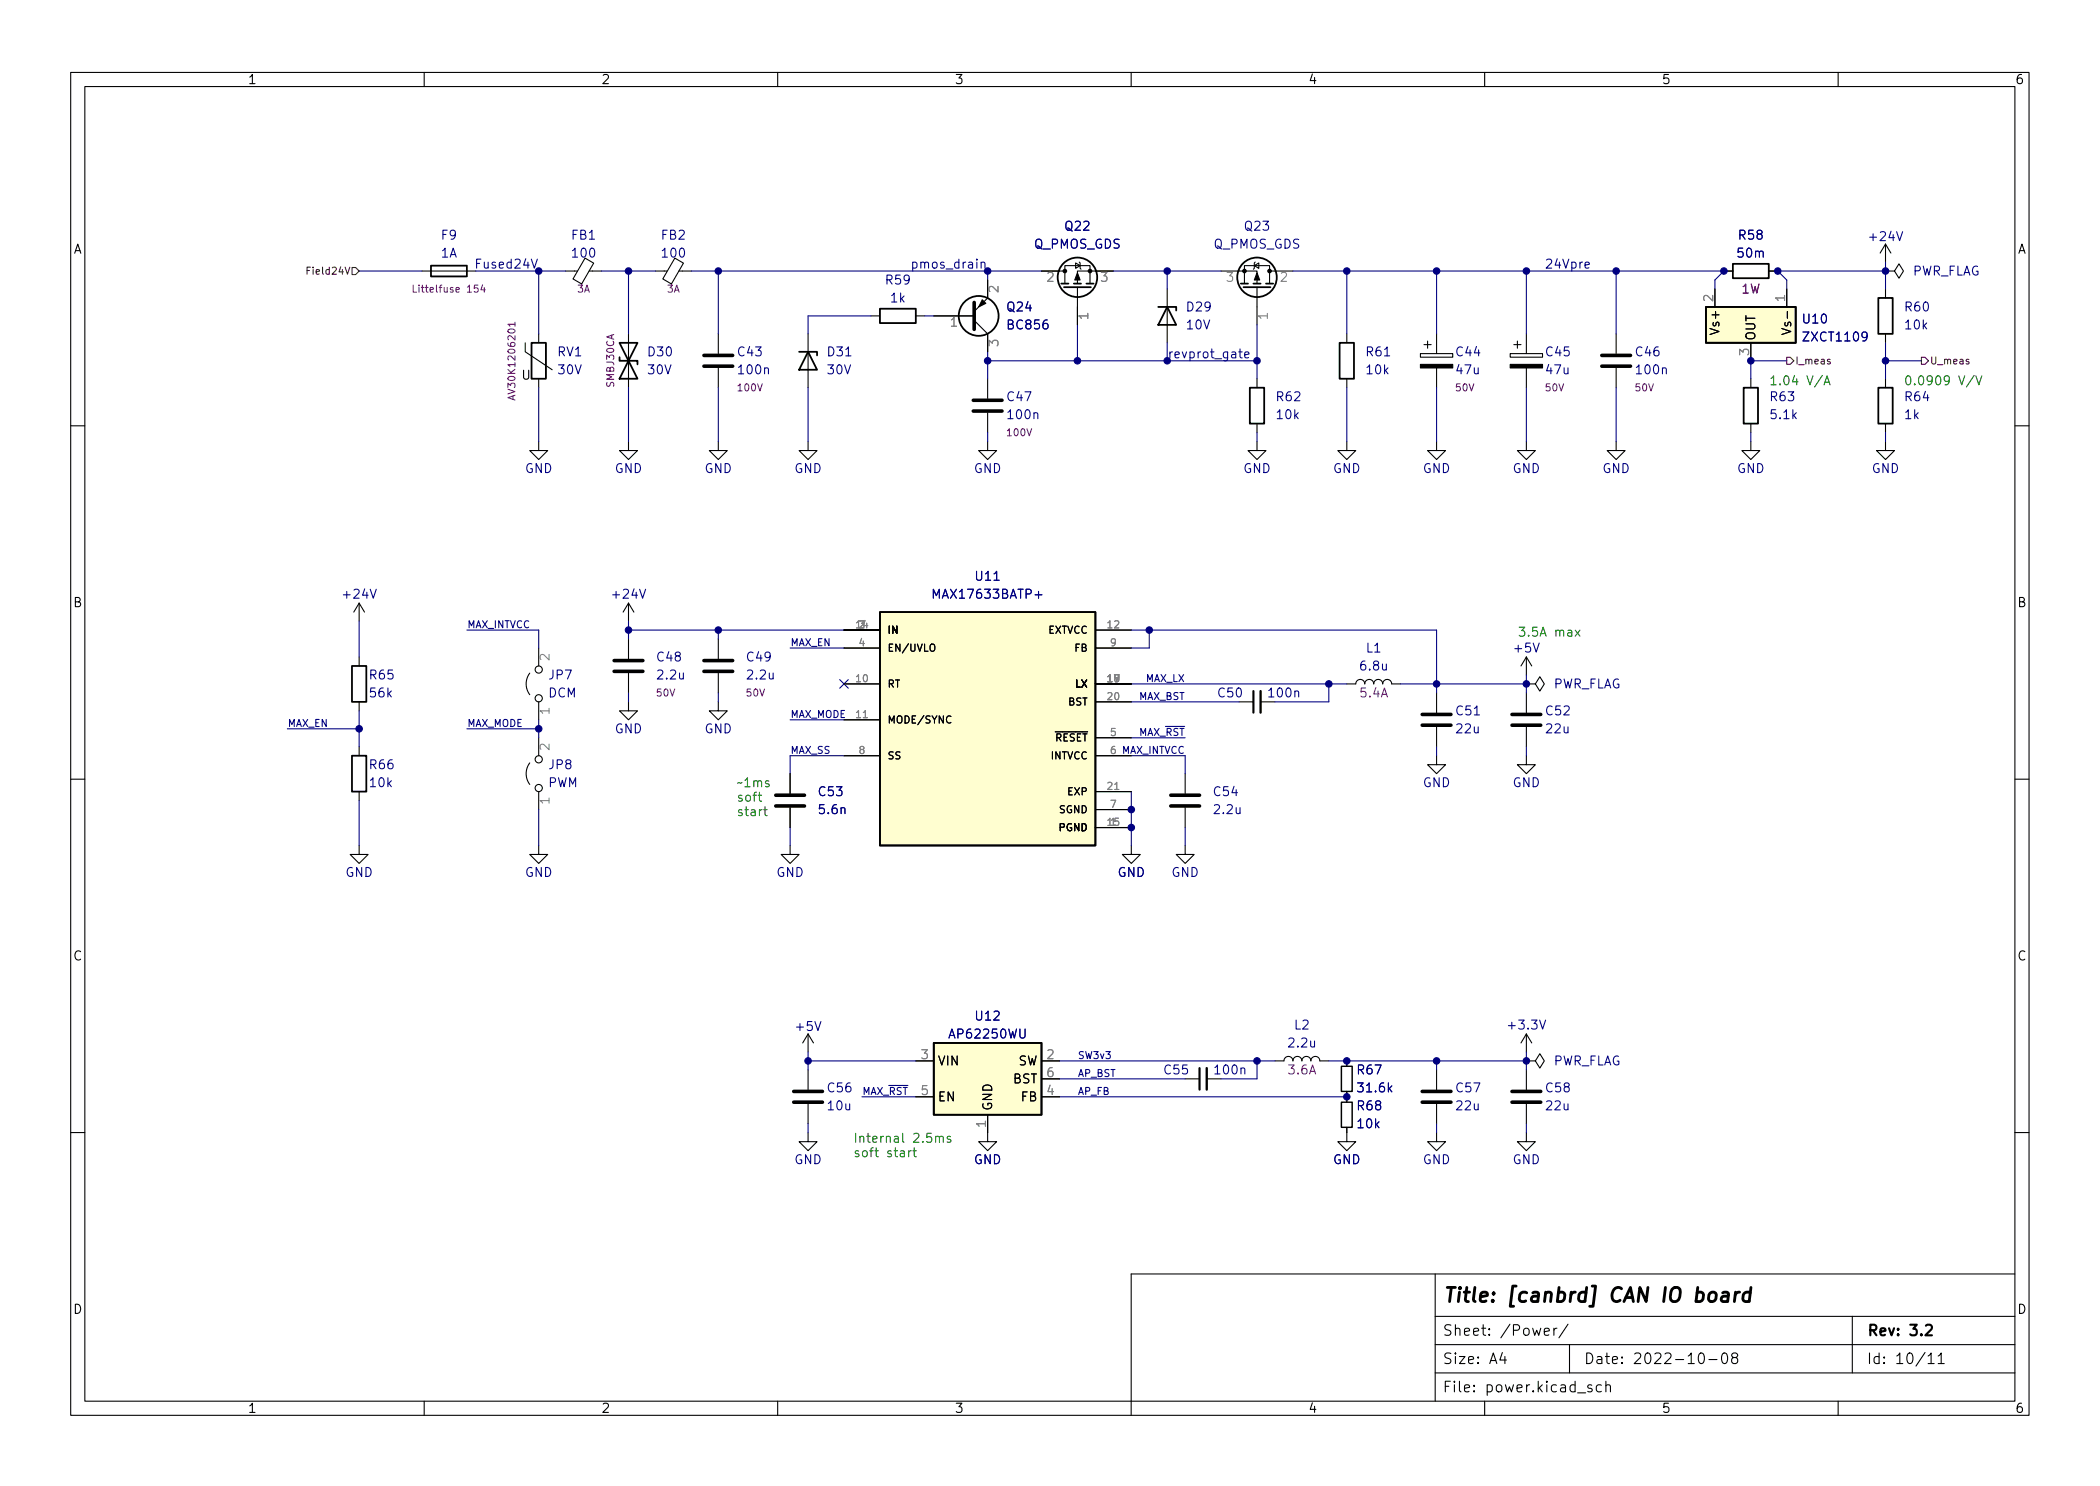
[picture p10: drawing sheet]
<svg xmlns="http://www.w3.org/2000/svg" width="297mm" height="210mm" viewBox="0 0 297 210" stroke-linecap="round" stroke-linejoin="round" font-family="sans-serif">
<g fill="none" stroke="#000" stroke-width=".15">
<path d="M10 10.2h277v190.1h-277zM12 12.2h273v186.1h-273zM60 10.2v2M110 10.2v2M160 10.2v2M210 10.2v2M260 10.2v2M59.7 38.3h7.6M80 38.3h1.7M82.8 36.5l1.2 .7-1.7 3-1.2-.7zM83.3 38.3h1.8M92.7 38.3h1.7"/>
<path d="M95.5 36.5l1.2 .7-1.7 3-1.2-.7zM96 38.3h1.8M139.7 39.6v2.6l-1.9 1.9M147.3 38.3h3.3M152.1 37.2l.7 .4-.7 .4zM152.7 37.1l.1 .1v.8l.1 .1M157.5 38.3h-5.1v1.8M172.7 38.3h5.1v1.8M177.4 37.6l.7-.4v.8zM177.5 37.1l-.1 .1v.8l-.1 .1M179.6 38.3h3.3M243.8 38.3h1.3"/>
<path d="M250.2 38.3h1.3M266.7 38.3h1.3l.6-1 .6 1-.6 1.1-.6-1.1M266.7 38.3h.1M266.7 34.5v2.6M266.7 34.5l-.8 1.3M266.7 34.5l.8 1.3M74.3 48.5v1.3l3.8 2.5M76.2 47.2v1.3M76.2 53.6v1.3M88.9 47.2v7.7M101.6 47.2v2.8M101.6 52.1v2.8"/>
<path d="M114.3 47.2v7.7M123.2 44.7h1.3M129.5 44.7h1.3M132.1 44.7h5.7M137.8 45.3l1.9 1.9v2.6M139.7 53.6v2.8M139.7 58.4v2.8M150.6 40.1v-2.5h3.6v2.5M152.4 40.6v5.4M165.1 40.9v7.6M176 40.1v-2.5h3.6v2.5M177.8 40.6v5.4"/>
<path d="M177.8 53.6v1.3M177.8 59.9v1.3M190.5 47.2v1.3M190.5 53.6v1.3M200.9 50h4.6v.5h-4.6zM201.4 48.8h1M201.9 48.3v1M203.2 47.2v2.8M203.2 52.1v2.8M213.6 50h4.6v.5h-4.6zM214.1 48.8h1M214.6 48.3v1"/>
<path d="M215.9 47.2v2.8M215.9 52.1v2.8M228.6 47.2v2.8M228.6 52.1v2.8M242.6 40.9v2.5M247.6 48.5v2.5M247.6 53.6v1.3M247.6 59.9v1.3M252 46.5l1.3 .4-1.3 .4M252.7 40.9v2.5M266.7 40.9v1.3M266.7 47.2v1.3"/>
<path d="M266.7 53.6v1.3M266.7 59.9v1.3M10 60.2h2M76.2 62.5v1.2h1.3l-1.3 1.3-1.3-1.3h1.3M88.9 62.5v1.2h1.3l-1.3 1.3-1.3-1.3h1.3M101.6 62.5v1.2h1.3l-1.3 1.3-1.3-1.3h1.3M114.3 62.5v1.2h1.3l-1.3 1.3-1.3-1.3h1.3M139.7 62.5v1.2h1.3l-1.3 1.3-1.3-1.3h1.3M177.8 62.5v1.2h1.3l-1.3 1.3-1.3-1.3h1.3M190.5 62.5v1.2h1.3l-1.3 1.3-1.3-1.3h1.3M203.2 62.5v1.2h1.3l-1.3 1.3-1.3-1.3h1.3M215.9 62.5v1.2h1.3l-1.3 1.3-1.3-1.3h1.3"/>
<path d="M228.6 62.5v1.2h1.3l-1.3 1.3-1.3-1.3h1.3M247.6 62.5v1.2h1.3l-1.3 1.3-1.2-1.3h1.2M266.7 62.5v1.2h1.3l-1.3 1.3-1.3-1.3h1.3M285 60.2h2M50.8 85.3v2.6M50.8 93v1.2M50.8 99.3v1.3M50.8 85.3l-.8 1.3M50.8 85.3l.8 1.3M74.9 95.2a2.54 2.54 0 0 0 0 3.1M76.2 91.7v2.5M76.2 99.3v2.5"/>
<path d="M88.9 99.3v1.3h1.3l-1.3 1.2-1.3-1.2h1.3M88.9 85.3v2.6M88.9 90.4v2.8M88.9 95.2v2.8M88.9 85.3l-.8 1.3M88.9 85.3l.8 1.3M101.6 99.3v1.3h1.3l-1.3 1.2-1.3-1.2h1.3M101.6 90.4v2.8M101.6 95.2v2.8M119.4 96.8h5.1M119.4 89.1h5.1M119.4 91.7h5.1"/>
<path d="M131.6 91.3l.2-.2a.34 .34 0 0 1 .4 .4v.3a.34 .34 0 0 1-.3 .4 .34 .34 0 0 1-.3-.4zM154.9 99.3h5.1M154.9 96.8h5.1M154.9 89.1h5.1M154.9 91.7h5.1M175.3 99.3h2M178.3 99.3h2M190.5 96.8h1.3M191.8 96.8a.64 .64 0 0 1 .6-.7 .64 .64 0 0 1 .6 .7 .64 .64 0 0 1 .7-.7 .64 .64 0 0 1 .6 .7 .64 .64 0 0 1 .6-.7 .64 .64 0 0 1 .7 .7 .64 .64 0 0 1 .6-.7 .64 .64 0 0 1 .6 .7M196.8 96.8h1.3M203.2 98v2.8M215.9 96.8h1.3l.6-1 .6 1-.6 1-.6-1"/>
<path d="M215.9 96.8h.1M215.9 93v2.5M215.9 98v2.8M215.9 93l-.8 1.2M215.9 93l.8 1.2M10 110.2h2M50.8 119.6v1.3h1.3l-1.3 1.3-1.3-1.3h1.3M50.8 105.7v1.2M50.8 112v1.3M74.9 107.9a2.54 2.54 0 0 0 0 3.1M76.2 119.6v1.3h1.3l-1.3 1.3-1.3-1.3h1.3M76.2 104.4v2.5"/>
<path d="M76.2 112v2.5M111.8 119.6v1.3h1.2l-1.2 1.3-1.3-1.3h1.3M111.8 109.5v2.8M111.8 114.3v2.8M119.4 101.8h5.1M119.4 106.9h5.1M134.5 101.4a.48 .48 0 0 0-.7 .3 .48 .48 0 0 0 .5 .6l.2-.1M154.9 117.1h5.1M154.9 112h5.1M154.9 104.4h5.1M154.9 106.9h5.1M154.9 114.5h5.1"/>
<path d="M160 119.6v1.3h1.3l-1.3 1.3-1.3-1.3h1.3M167.6 119.6v1.3h1.3l-1.3 1.3-1.2-1.3h1.2M167.6 109.5v2.8M167.6 114.3v2.8M203.2 106.9v1.3h1.3l-1.3 1.3-1.3-1.3h1.3M203.2 102.9v2.8M215.9 106.9v1.3h1.3l-1.3 1.3-1.3-1.3h1.3M215.9 102.9v2.8M285 110.2h2M114.3 146.3v2.5M114.3 151.4v2.8M114.3 156.2v2.8"/>
<path d="M114.3 146.3l-.8 1.3M114.3 146.3l.8 1.3M129.5 150.1h2.6M129.5 155.2h2.6M139.7 157.7v3.8h1.3l-1.3 1.3-1.3-1.3h1.3M147.3 152.6h2.6M147.3 150.1h2.6M147.3 155.2h2.6M167.6 152.6h2.1M170.7 152.6h2M180.3 150.1h1.3a.64 .64 0 0 1 .6-.6 .64 .64 0 0 1 .7 .6 .64 .64 0 0 1 .6-.6 .64 .64 0 0 1 .6 .6 .64 .64 0 0 1 .7-.6 .64 .64 0 0 1 .6 .6 .64 .64 0 0 1 .7-.6 .64 .64 0 0 1 .6 .6h1.3M190.5 159.5v2h1.3l-1.3 1.3-1.3-1.3h1.3"/>
<path d="M190.5 150.1v.8M190.5 154.4v1.6M203.2 151.4v2.8M203.2 156.2v2.8M215.9 150.1h1.3l.6-1 .6 1-.6 1-.6-1M215.9 150.1h.1M215.9 146.3l-.8 1.3M215.9 146.3v2.5M215.9 151.4v2.8M215.9 156.2v2.8M215.9 146.3l.8 1.3M10 160.2h2"/>
<path d="M114.3 160.3v1.2h1.3l-1.3 1.3-1.3-1.3h1.3M203.2 160.3v1.2h1.3l-1.3 1.3-1.3-1.3h1.3M215.9 160.3v1.2h1.3l-1.3 1.3-1.3-1.3h1.3M285 160.2h2M60 198.3v2M110 198.3v2M203 194.3h82M203 190.3h82M203 186.3h82M203 180.3v18M210 198.3v2M212.5 191.4l-.4 1h1"/>
<path d="M212.9 191.9v1M218.4 188.4l.7-.1v-.3l-.5-.1-.2 .2 .1 .8h.1h.5M219.8 187.9v1M220.2 187.9l-.3 .1-.1 .2M221.8 187.4l-1.3 1.9M222 190.3v4M225.1 196l-.3-.1-.2 .2v.3l.5 .1 .1 .1-.1 .3h-.1h-.4M226.5 196l-.4-.1-.3 .3v.4l.1 .3h.2h.4M227.1 196.1a.37 .37 0 0 1 .7 0v.8M227.1 195.4v1.5M240.4 191.5a.36 .36 0 0 1 .6 .2 .77 .77 0 0 1-.4 1.2 1 1 0 0 1-.2-1.4zM241.7 192.4h1.2"/>
<path d="M243.7 191.5a.36 .36 0 0 1 .6 .2 .77 .77 0 0 1-.4 1.2 1 1 0 0 1-.2-1.4zM245.2 192.1l-.1-.1a.31 .31 0 0 1-.2-.3 .31 .31 0 0 1 .3-.3l.4 .1a.31 .31 0 0 1 .2 .3 .31 .31 0 0 1-.3 .3h-.3l-.3 .3 .1 .4 .2 .1h.3l.3-.3-.1-.4-.2-.1M260 198.3v2M262 186.3v8M272.7 191.9l.4-.5v1.5M272.7 192.9h.9M274.1 191.9l.5-.5v1.5M274.1 192.9h.9M285 180.3h-125v20"/>
<circle cx="76.2" cy="98.8" r=".51"/>
<circle cx="76.2" cy="94.7" r=".51"/>
<circle cx="76.2" cy="107.4" r=".51"/>
<circle cx="76.2" cy="111.5" r=".51"/>
</g>
<path d="M177.3 97.8v3M169.7 151.1v3.1M272.4 187.6l.2-.2 .5 .1a.41 .41 0 0 1 .1 .6l-.9 .8h1" fill="none" stroke="#000" stroke-width=".3"/>
<path d="M243.7 182.9l.2-.1 .5 .1 .1 .2-.1 1.1M244.5 183.3l-.7 .1a.4 .4 0 0 0-.3 .3 .4 .4 0 0 0 .2 .5l.7-.1M245.5 182.8l-.2 1.4M246.1 182.8a.59 .59 0 0 0-.7 .4M247.6 182.9a.66 .66 0 0 0-1 .3l-.1 .6 .2 .3 .1 .1 .6-.1M247.7 182.2l-.3 2" fill="none" stroke="#000" stroke-width=".4"/>
<g fill="none" stroke="#000" stroke-width=".51">
<path d="M99.6 51.8h4M99.6 50.3h4M137.7 58.2h4M137.7 56.6h4M137.8 42.8v3.8M226.6 51.8h4M226.6 50.3h4M86.9 95h4M86.9 93.5h4M99.6 95h4M99.6 93.5h4M109.7 114h4.1"/>
<path d="M109.7 112.5h4.1M165.6 114h4.1M165.6 112.5h4.1M201.2 102.6h4M201.2 101.1h4M213.9 102.6h4M213.9 101.1h4M112.3 156h4M112.3 154.4h4M201.2 156h4M201.2 154.4h4M213.9 156h4"/>
<path d="M213.9 154.4h4"/>
</g>
<g fill="none" stroke="#000" stroke-width=".25">
<path d="M61 37.6h5v1.5h-5zM245.1 37.3h5.1v2.1h-5.1zM75.2 48.5h2v5.1h-2zM87.6 50.5v.5h2.6v.6M87.6 48.5h2.6l-2.6 5.1h2.6zM113 49.8h2.6v.5M114.3 49.8l1.3 2.5h-2.6zM124.5 43.7h5v2h-5zM150.1 40.1h1M150.5 40.6h3.8M151.9 40.1h1M153.7 40.1h1"/>
<path d="M163.8 43.4h2.6v.5M165.1 43.4l1.3 2.6h-2.6zM175.5 40.1h1M175.9 40.6h3.8M176.8 54.9h2v5h-2zM177.3 40.1h1M179.1 40.1h1M189.5 48.5h2v5.1h-2zM241.3 43.4h12.7v5.1h-12.7zM246.6 54.9h2.1v5h-2.1zM265.7 54.9h2v5h-2zM265.7 42.2h2v5h-2z"/>
<path d="M49.8 94.2h2v5.1h-2zM124.5 86.6h30.4v33h-30.4zM49.8 106.9h2v5.1h-2zM132.1 147.6h15.2v10.1h-15.2z"/>
<circle cx="152.4" cy="39.2" r="2.79"/>
<circle cx="177.8" cy="39.2" r="2.79"/>
<circle cx="138.4" cy="44.7" r="2.82"/>
</g>
<path d="M189.7 150.9h1.6v3.5h-1.6zM189.7 156h1.6v3.5h-1.6z" fill="none" stroke="#000" stroke-width=".2"/>
<path d="M178.3 97.8v3M170.7 151.1v3.1" fill="none" stroke="#000" stroke-width=".33"/>
<path d="M58.5 40.3v1h.4M68.3 40.3l-.3 .7h.6M68.5 40.7v.6M72.6 56v.5M72.8 55.9l-1 .4 1 .3M72.8 45.9h-1l.3 .3M72.8 45.6v.6" fill="none" stroke="#840084" stroke-width=".15"/>
<g fill="#fffed0" stroke="#fffed0" stroke-width=".14">
<path d="M241.3 43.4h12.7v5.1h-12.7z"/>
<path d="M132.1 147.6h15.2v10.1h-15.2z"/>
<path d="M124.5 86.6h30.4v33h-30.4z"/>
</g>
<g fill="#000" stroke="#000" stroke-width=".15">
<path d="M152.4 38.6l.4 1h-.8zM177.8 38.6l.4 1h-.8zM138.9 42.4l.5 .5-1 .5zM200.9 51.6h4.6v.5h-4.6zM213.6 51.6h4.6v.5h-4.6z"/>
<circle cx="150.6" cy="38.3" r=".25"/>
<circle cx="154.2" cy="38.3" r=".25"/>
<circle cx="176" cy="38.3" r=".25"/>
<circle cx="179.6" cy="38.3" r=".25"/>
</g>
<path d="M118.8 96.2l1.2 1.2M120 96.2l-1.2 1.2M146.4 84.2h1" fill="none" stroke="#000084" stroke-width=".15"/>
<path d="M43.4 38.3h.4M43.9 37.8h-.5v1M49.8 37.8h.5l.5 .5-.5 .5h-.5zM252.7 50.5h.5l.5 .5-.5 .5h-.5zM258.9 50.9l-.3-.1-.1 .2v.1l.4 .1v.3h-.4M271.8 50.5h.5l.5 .5-.5 .5h-.5z" fill="none" stroke="#800000" stroke-width=".15"/>
<g fill="none" stroke="#000080" stroke-width=".15">
<path d="M50.8 38.3h8.9M67.3 38.3h12.7M76.2 38.3v8.9M85.1 38.3h7.6M88.9 38.3v8.9M97.8 38.3h49.5M101.6 38.3v8.9M129.1 37.2l.4-.1 .2 .2v.4l-.1 .2h-.5M129.1 37.1v1.3M139.7 38.3v1.3M157.5 38.3h15.2M165.1 38.3v2.6"/>
<path d="M182.9 38.3h60.9l-1.2 1.3v1.3M190.5 38.3v8.9M203.2 38.3v8.9M215.9 38.3v8.9M224.2 37.5l.6-.1-.1-.2-.3-.1-.2 .2 .1 .6h.4M228.6 38.3v8.9M266.7 38.3h-15.2l1.2 1.3v1.3M266.7 37.1v3.8M76.2 54.9v7.6M88.9 54.9v7.6M101.6 54.9v7.6M114.3 54.9v7.6"/>
<path d="M123.2 44.7h-8.9v2.5M130.8 44.7h1.3M139.7 49.8v3.8M139.7 51h38.1M152.4 46v5M165.1 48.5v2.5M175.2 49.8h.5M175.4 49.4v1.1l.1 .1h.2M176.1 50.2l.6-.1-.1-.2-.4-.1-.1 .2v.6h.5M177.8 46v7.6M190.5 54.9v7.6M203.2 54.9v7.6"/>
<path d="M215.9 54.9v7.6M228.6 54.9v7.6M252.7 51h-5.1v2.6M266.7 48.5v5.1M266.7 51h5.1M139.7 61.2v1.3M177.8 61.2v1.3M247.6 61.2v1.3M266.7 61.2v1.3M50.8 87.9v5.1M66 89.1h10.2v2.6M88.9 87.9v2.5"/>
<path d="M88.9 98v1.3M88.9 89.1h30.5M101.6 89.1v1.3M101.6 98v1.3M111.8 91.7h7.6M160 89.1h43.2v8.9M160 96.8h30.5M160 99.3h15.3M162.6 89.1v2.6h-2.6M188 96.8v2.5h-7.7M198.1 96.8h17.8M215.9 95.5v2.5"/>
<path d="M40.6 103.1h10.2M50.8 100.6v5.1M50.8 113.3v6.3M66 103.1h10.2M76.2 101.8v2.6M76.2 114.5v5.1M111.8 117.1v2.5M111.8 101.8h7.6M119.4 106.9h-7.6v2.6M160 112v7.6M160 106.9h7.6v2.6M160 104.4h7.6"/>
<path d="M167.6 117.1v2.5M203.2 105.7v1.2M215.9 105.7v1.2M114.3 150.1h15.2M114.3 148.8v2.6M114.3 159v1.3M121.9 155.2h7.6M149.9 150.1h30.4M149.9 155.2h40.6M149.9 152.6h17.7M177.8 150.1v2.5h-5.1M188 150.1h27.9"/>
<path d="M203.2 150.1v1.3M203.2 159v1.3M215.9 148.8v2.6M215.9 159v1.3"/>
</g>
<g fill="none" stroke="#008000" stroke-width=".15">
<path d="M257.8 53.1l-1.1 1.7M258 54.4l.4-1.2 .5 1.2M258.1 54.1h.6M279.2 53.1l-1.1 1.7M279.5 53.2l.4 1.2 .4-1.2M222.8 89.2l.7 .8M223.5 89.2l-.7 .8M107.2 112.5h.5M107.4 112.1v1.1l.1 .1 .2 .1M108 114.6h.5M108.2 114.1v1.1l.1 .1 .2 .1M128.5 162.8v.9"/>
<path d="M128.9 162.8l-.3 .1-.1 .2M129.1 162.8h.5M129.3 162.4v1.1l.1 .1 .2 .1M132.3 160.9l.2-.1h.3l.1 .8M132.9 161l.2-.2h.3v.8M134.5 160.8h-.3l-.2 .2v.1l.5 .2v.3h-.5"/>
</g>
<g fill="#000080" stroke="#000080" stroke-width=".15">
<circle cx="152.4" cy="51" r=".46"/>
<circle cx="165.1" cy="38.3" r=".46"/>
<circle cx="162.6" cy="89.1" r=".46"/>
<circle cx="139.7" cy="38.3" r=".46"/>
<circle cx="139.7" cy="51" r=".46"/>
<circle cx="177.8" cy="51" r=".46"/>
<circle cx="215.9" cy="96.8" r=".46"/>
<circle cx="188" cy="96.8" r=".46"/>
<circle cx="203.2" cy="96.8" r=".46"/>
<circle cx="215.9" cy="150.1" r=".46"/>
<circle cx="243.8" cy="38.3" r=".46"/>
<circle cx="251.5" cy="38.3" r=".46"/>
<circle cx="266.7" cy="38.3" r=".46"/>
<circle cx="266.7" cy="51" r=".46"/>
<circle cx="247.6" cy="51" r=".46"/>
<circle cx="76.2" cy="103.1" r=".46"/>
<circle cx="50.8" cy="103.1" r=".46"/>
<circle cx="88.9" cy="89.1" r=".46"/>
<circle cx="101.6" cy="89.1" r=".46"/>
<circle cx="160" cy="114.5" r=".46"/>
<circle cx="160" cy="117.1" r=".46"/>
<circle cx="190.5" cy="150.1" r=".46"/>
<circle cx="177.8" cy="150.1" r=".46"/>
<circle cx="203.2" cy="150.1" r=".46"/>
<circle cx="190.5" cy="155.2" r=".46"/>
<circle cx="114.3" cy="150.1" r=".46"/>
<circle cx="88.9" cy="38.3" r=".46"/>
<circle cx="101.6" cy="38.3" r=".46"/>
<circle cx="76.2" cy="38.3" r=".46"/>
<circle cx="203.2" cy="38.3" r=".46"/>
<circle cx="190.5" cy="38.3" r=".46"/>
<circle cx="228.6" cy="38.3" r=".46"/>
<circle cx="215.9" cy="38.3" r=".46"/>
</g>
<text font-size="2.8" x="204" y="184.3">Title: [canbrd] CAN IO board</text>
<g font-size="2.1">
<text x="204" y="189">Sheet: /Power/</text>
<text x="264" y="189">Rev: 3.2</text>
<text x="204" y="193">Size: A4</text>
<text x="204" y="197">File: power.kicad_sch</text>
<text x="224" y="193">Date: 2022-10-08</text>
<text x="264" y="193">Id: 10/11</text>
</g>
<g font-size="1.8">
<text x="35" y="11.9">1</text>
<text x="85" y="11.9">2</text>
<text x="135" y="11.9">3</text>
<text x="185" y="11.9">4</text>
<text x="235" y="11.9">5</text>
<text x="285" y="11.9">6</text>
<text x="10.3" y="35.9">A</text>
<text x="285.3" y="35.9">A</text>
<text x="243.2" y="46.9" transform="rotate(-90 243.2 46.9)">Vs+</text>
<text x="253.4" y="46.4" transform="rotate(-90 253.4 46.4)">Vs-</text>
<text x="73.8" y="53.7">U</text>
<text x="248.3" y="48.3" transform="rotate(-90 248.3 48.3)">OUT</text>
<text x="10.3" y="85.9">B</text>
<text x="285.3" y="85.9">B</text>
<text x="10.3" y="135.9">C</text>
<text x="285.3" y="135.9">C</text>
<text x="132.6" y="150.7">VIN</text>
<text x="132.6" y="155.8">EN</text>
<text x="143.3" y="153.3">BST</text>
<text x="144" y="150.7">SW</text>
<text x="144.5" y="155.8">FB</text>
<text x="140.3" y="157.2" transform="rotate(-90 140.3 157.2)">GND</text>
<text x="10.3" y="185.9">D</text>
<text x="285.3" y="185.9">D</text>
<text x="35" y="199.9">1</text>
<text x="85" y="199.9">2</text>
<text x="135" y="199.9">3</text>
<text x="185" y="199.9">4</text>
<text x="235" y="199.9">5</text>
<text x="285" y="199.9">6</text>
</g>
<g font-size="1.8" fill="#000080">
<text x="62.5" y="33.9">F9</text>
<text x="80.9" y="33.9">FB1</text>
<text x="93.6" y="33.9">FB2</text>
<text x="150.7" y="32.6">Q22</text>
<text x="176.1" y="32.6">Q23</text>
<text x="246" y="33.9">R58</text>
<text x="67.8" y="38">Fused24V</text>
<text x="125.4" y="40.3">R59</text>
<text x="129.7" y="38">pmos_drain</text>
<text x="218.4" y="38">24Vpre</text>
<text x="142.5" y="44.1">Q24</text>
<text x="167.9" y="44.1">D29</text>
<text x="255.1" y="45.8">U10</text>
<text x="269.5" y="44.1">R60</text>
<text x="78.9" y="50.4">RV1</text>
<text x="91.7" y="50.4">D30</text>
<text x="104.4" y="50.4">C43</text>
<text x="117.1" y="50.4">D31</text>
<text x="165.1" y="50.7">revprot_gate</text>
<text x="193.3" y="50.4">R61</text>
<text x="206" y="50.4">C44</text>
<text x="218.7" y="50.4">C45</text>
<text x="231.4" y="50.4">C46</text>
<text x="142.5" y="56.8">C47</text>
<text x="180.6" y="56.8">R62</text>
<text x="250.5" y="56.8">R63</text>
<text x="269.5" y="56.8">R64</text>
<text x="138.1" y="82.2">U11</text>
<text x="93" y="93.6">C48</text>
<text x="105.7" y="93.6">C49</text>
<text x="193.3" y="92.3">L1</text>
<text x="52.4" y="96.1">R65</text>
<text x="77.7" y="96.1">JP7</text>
<text x="172.4" y="98.7">C50</text>
<text x="206" y="101.2">C51</text>
<text x="218.7" y="101.2">C52</text>
<text x="52.4" y="108.8">R66</text>
<text x="77.7" y="108.8">JP8</text>
<text x="115.9" y="112.6">C53</text>
<text x="171.8" y="112.6">C54</text>
<text x="138.1" y="144.4">U12</text>
<text x="183.1" y="145.7">L2</text>
<text x="117.1" y="154.6">C56</text>
<text x="164.7" y="152">C55</text>
<text x="192.1" y="152">R67</text>
<text x="206" y="154.6">C57</text>
<text x="218.7" y="154.6">C58</text>
<text x="192.1" y="157.1">R68</text>
</g>
<g font-size="1.8" fill="#000084">
<text x="146.2" y="35.2">Q_PMOS_GDS</text>
<text x="171.6" y="35.2">Q_PMOS_GDS</text>
<text x="264.6" y="34.1">+24V</text>
<text x="62.4" y="36.4">1A</text>
<text x="81.1" y="36.4">100</text>
<text x="93.8" y="36.4">100</text>
<text x="245.9" y="36.4">50m</text>
<text x="270.3" y="39">PWR_FLAG</text>
<text x="126" y="42.8">1k</text>
<text x="142.7" y="46.6">BC856</text>
<text x="167.9" y="46.6">10V</text>
<text x="269.6" y="46.6">10k</text>
<text x="79" y="53">30V</text>
<text x="91.7" y="53">30V</text>
<text x="104.6" y="53">100n</text>
<text x="117.1" y="53">30V</text>
<text x="193.4" y="53">10k</text>
<text x="206.1" y="53">47u</text>
<text x="218.8" y="53">47u</text>
<text x="231.6" y="53">100n</text>
<text x="255.3" y="48.3">ZXCT1109</text>
<text x="142.7" y="59.3">100n</text>
<text x="180.7" y="59.3">10k</text>
<text x="250.6" y="59.3">5.1k</text>
<text x="269.5" y="59.3">1k</text>
<text x="74.2" y="66.9">GND</text>
<text x="86.9" y="66.9">GND</text>
<text x="99.6" y="66.9">GND</text>
<text x="112.3" y="66.9">GND</text>
<text x="137.7" y="66.9">GND</text>
<text x="175.8" y="66.9">GND</text>
<text x="188.5" y="66.9">GND</text>
<text x="201.2" y="66.9">GND</text>
<text x="213.9" y="66.9">GND</text>
<text x="226.6" y="66.9">GND</text>
<text x="245.7" y="66.9">GND</text>
<text x="264.7" y="66.9">GND</text>
<text x="48.7" y="84.7">+24V</text>
<text x="86.8" y="84.7">+24V</text>
<text x="132.4" y="84.7">MAX17633BATP+</text>
<text x="192.5" y="94.9">6.8u</text>
<text x="214.3" y="92.3">+5V</text>
<text x="52.4" y="98.7">56k</text>
<text x="77.5" y="98.7">DCM</text>
<text x="93.1" y="96.1">2.2u</text>
<text x="105.8" y="96.1">2.2u</text>
<text x="179.6" y="98.7">100n</text>
<text x="219.5" y="97.4">PWR_FLAG</text>
<text x="86.9" y="103.8">GND</text>
<text x="99.6" y="103.8">GND</text>
<text x="206.1" y="103.8">22u</text>
<text x="218.8" y="103.8">22u</text>
<text x="52.4" y="111.4">10k</text>
<text x="77.5" y="111.4">PWM</text>
<text x="201.2" y="111.4">GND</text>
<text x="213.9" y="111.4">GND</text>
<text x="116" y="115.2">5.6n</text>
<text x="171.8" y="115.2">2.2u</text>
<text x="48.8" y="124.1">GND</text>
<text x="74.2" y="124.1">GND</text>
<text x="109.8" y="124.1">GND</text>
<text x="158.1" y="124.1">GND</text>
<text x="165.7" y="124.1">GND</text>
<text x="112.7" y="145.9">+5V</text>
<text x="134.5" y="146.9">AP62250WU</text>
<text x="182.4" y="148.2">2.2u</text>
<text x="213.6" y="145.7">+3.3V</text>
<text x="172" y="152">100n</text>
<text x="192.3" y="154.6">31.6k</text>
<text x="219.5" y="150.7">PWR_FLAG</text>
<text x="117.2" y="157.1">10u</text>
<text x="192.1" y="159.6">10k</text>
<text x="206.1" y="157.1">22u</text>
<text x="218.8" y="157.1">22u</text>
<text x="112.3" y="164.7">GND</text>
<text x="137.7" y="164.7">GND</text>
<text x="188.5" y="164.7">GND</text>
<text x="201.2" y="164.7">GND</text>
<text x="213.9" y="164.7">GND</text>
</g>
<g font-size="1.8" fill="#808080">
<text x="141.2" y="41.4" transform="rotate(-90 141.2 41.4)">2</text>
<text x="148.1" y="39.9">2</text>
<text x="155.7" y="39.9">3</text>
<text x="173.5" y="39.9">3</text>
<text x="181.1" y="39.9">2</text>
<text x="134.4" y="46.2">1</text>
<text x="153.9" y="45.2" transform="rotate(-90 153.9 45.2)">1</text>
<text x="179.3" y="45.2" transform="rotate(-90 179.3 45.2)">1</text>
<text x="242.3" y="42.7" transform="rotate(-90 242.3 42.7)">2</text>
<text x="252.5" y="42.7" transform="rotate(-90 252.5 42.7)">1</text>
<text x="141.2" y="49" transform="rotate(-90 141.2 49)">3</text>
<text x="247.4" y="50.3" transform="rotate(-90 247.4 50.3)">3</text>
<text x="77.7" y="93.5" transform="rotate(-90 77.7 93.5)">2</text>
<text x="77.7" y="101.1" transform="rotate(-90 77.7 101.1)">1</text>
<text x="77.7" y="106.2" transform="rotate(-90 77.7 106.2)">2</text>
<text x="77.7" y="113.8" transform="rotate(-90 77.7 113.8)">1</text>
<text x="130.3" y="149.9">3</text>
<text x="148.1" y="149.9">2</text>
<text x="130.3" y="154.9">5</text>
<text x="148.1" y="154.9">4</text>
<text x="148.1" y="152.4">6</text>
<text x="139.4" y="159.5" transform="rotate(-90 139.4 159.5)">1</text>
</g>
<g font-size="1.8" fill="#840084">
<text x="246.3" y="41.5">1W</text>
<text x="192.4" y="98.7">5.4A</text>
<text x="182.3" y="152">3.6A</text>
</g>
<g font-size="1.8" fill="#008000">
<text x="250.2" y="54.5">1.04 V/A</text>
<text x="269.2" y="54.5">0.0909 V/V</text>
<text x="214.6" y="90.1">3.5A max</text>
<text x="104.1" y="111.4">~1ms</text>
<text x="104.1" y="113.4">soft</text>
<text x="104.1" y="115.5">start</text>
<text x="120.6" y="161.7">Internal 2.5ms</text>
<text x="120.6" y="163.7">soft start</text>
</g>
<g font-size="1.4" fill="#800000">
<text x="43.9" y="38.8">Field24V</text>
<text x="253.9" y="51.5">I_meas</text>
<text x="272.9" y="51.5">U_meas</text>
</g>
<g font-size="1.4" fill="#840084">
<text x="59" y="41.4">Littelfuse 154</text>
<text x="81.7" y="41.4">3A</text>
<text x="94.4" y="41.4">3A</text>
<text x="72.9" y="56" transform="rotate(-90 72.9 56)">AV30K1206201</text>
<text x="86.9" y="54.8" transform="rotate(-90 86.9 54.8)">SMBJ30CA</text>
<text x="104.4" y="55.4">100V</text>
<text x="205.9" y="55.4">50V</text>
<text x="218.6" y="55.4">50V</text>
<text x="231.3" y="55.4">50V</text>
<text x="142.5" y="61.7">100V</text>
<text x="92.9" y="98.5">50V</text>
<text x="105.6" y="98.5">50V</text>
</g>
<g font-size="1.4" fill="#000080">
<text x="66" y="88.9">MAX_INTVCC</text>
<text x="111.8" y="91.4">MAX_EN</text>
<text x="111.8" y="101.6">MAX_MODE</text>
<text x="161" y="99">MAX_BST</text>
<text x="162" y="96.5">MAX_LX</text>
<text x="40.6" y="102.8">MAX_EN</text>
<text x="66" y="102.8">MAX_MODE</text>
<text x="111.8" y="106.7">MAX_SS</text>
<text x="157.1" y="106.7">6 MAX_INTVCC</text>
<text x="159.9" y="104.1">MAX_~{RST}</text>
<text x="152.4" y="149.8">SW3v3</text>
<text x="121.9" y="154.9">MAX_~{RST}</text>
<text x="152.4" y="154.9">AP_FB</text>
<text x="152.4" y="152.4">AP_BST</text>
</g>
<g font-size="1.4" fill="#808080">
<text x="121.5" y="88.9">2</text>
<text x="121.5" y="88.9">3</text>
<text x="156.7" y="88.9">12</text>
<text x="121.5" y="91.4">4</text>
<text x="157.1" y="91.4">9</text>
<text x="121.1" y="96.5">10</text>
<text x="121.1" y="101.6">11</text>
<text x="156.7" y="96.5">17</text>
<text x="156.7" y="99.1">20</text>
<text x="157.5" y="96.5">9</text>
<text x="121.5" y="106.7">8</text>
<text x="157.1" y="104.1">5</text>
<text x="157.1" y="106.7">6</text>
<text x="156.7" y="111.8">21</text>
<text x="156.7" y="116.8">15</text>
<text x="157.1" y="116.8">1</text>
<text x="157.1" y="114.3">7</text>
</g>
<g font-size="1.4">
<text x="125.5" y="89.7">IN</text>
<text x="148.2" y="89.7">EXTVCC</text>
<text x="125.5" y="92.2">EN/UVLO</text>
<text x="152" y="92.2">FB</text>
<text x="125.5" y="97.3">RT</text>
<text x="151.1" y="99.8">BST</text>
<text x="152.1" y="97.3">LX</text>
<text x="125.5" y="102.4">MODE/SYNC</text>
<text x="125.5" y="107.4">SS</text>
<text x="148.1" y="104.9">~{RESET}</text>
<text x="148.7" y="107.4">INTVCC</text>
<text x="151.1" y="112.5">EXP</text>
<text x="149.8" y="117.6">PGND</text>
<text x="149.8" y="115.1">SGND</text>
</g>
</svg>
